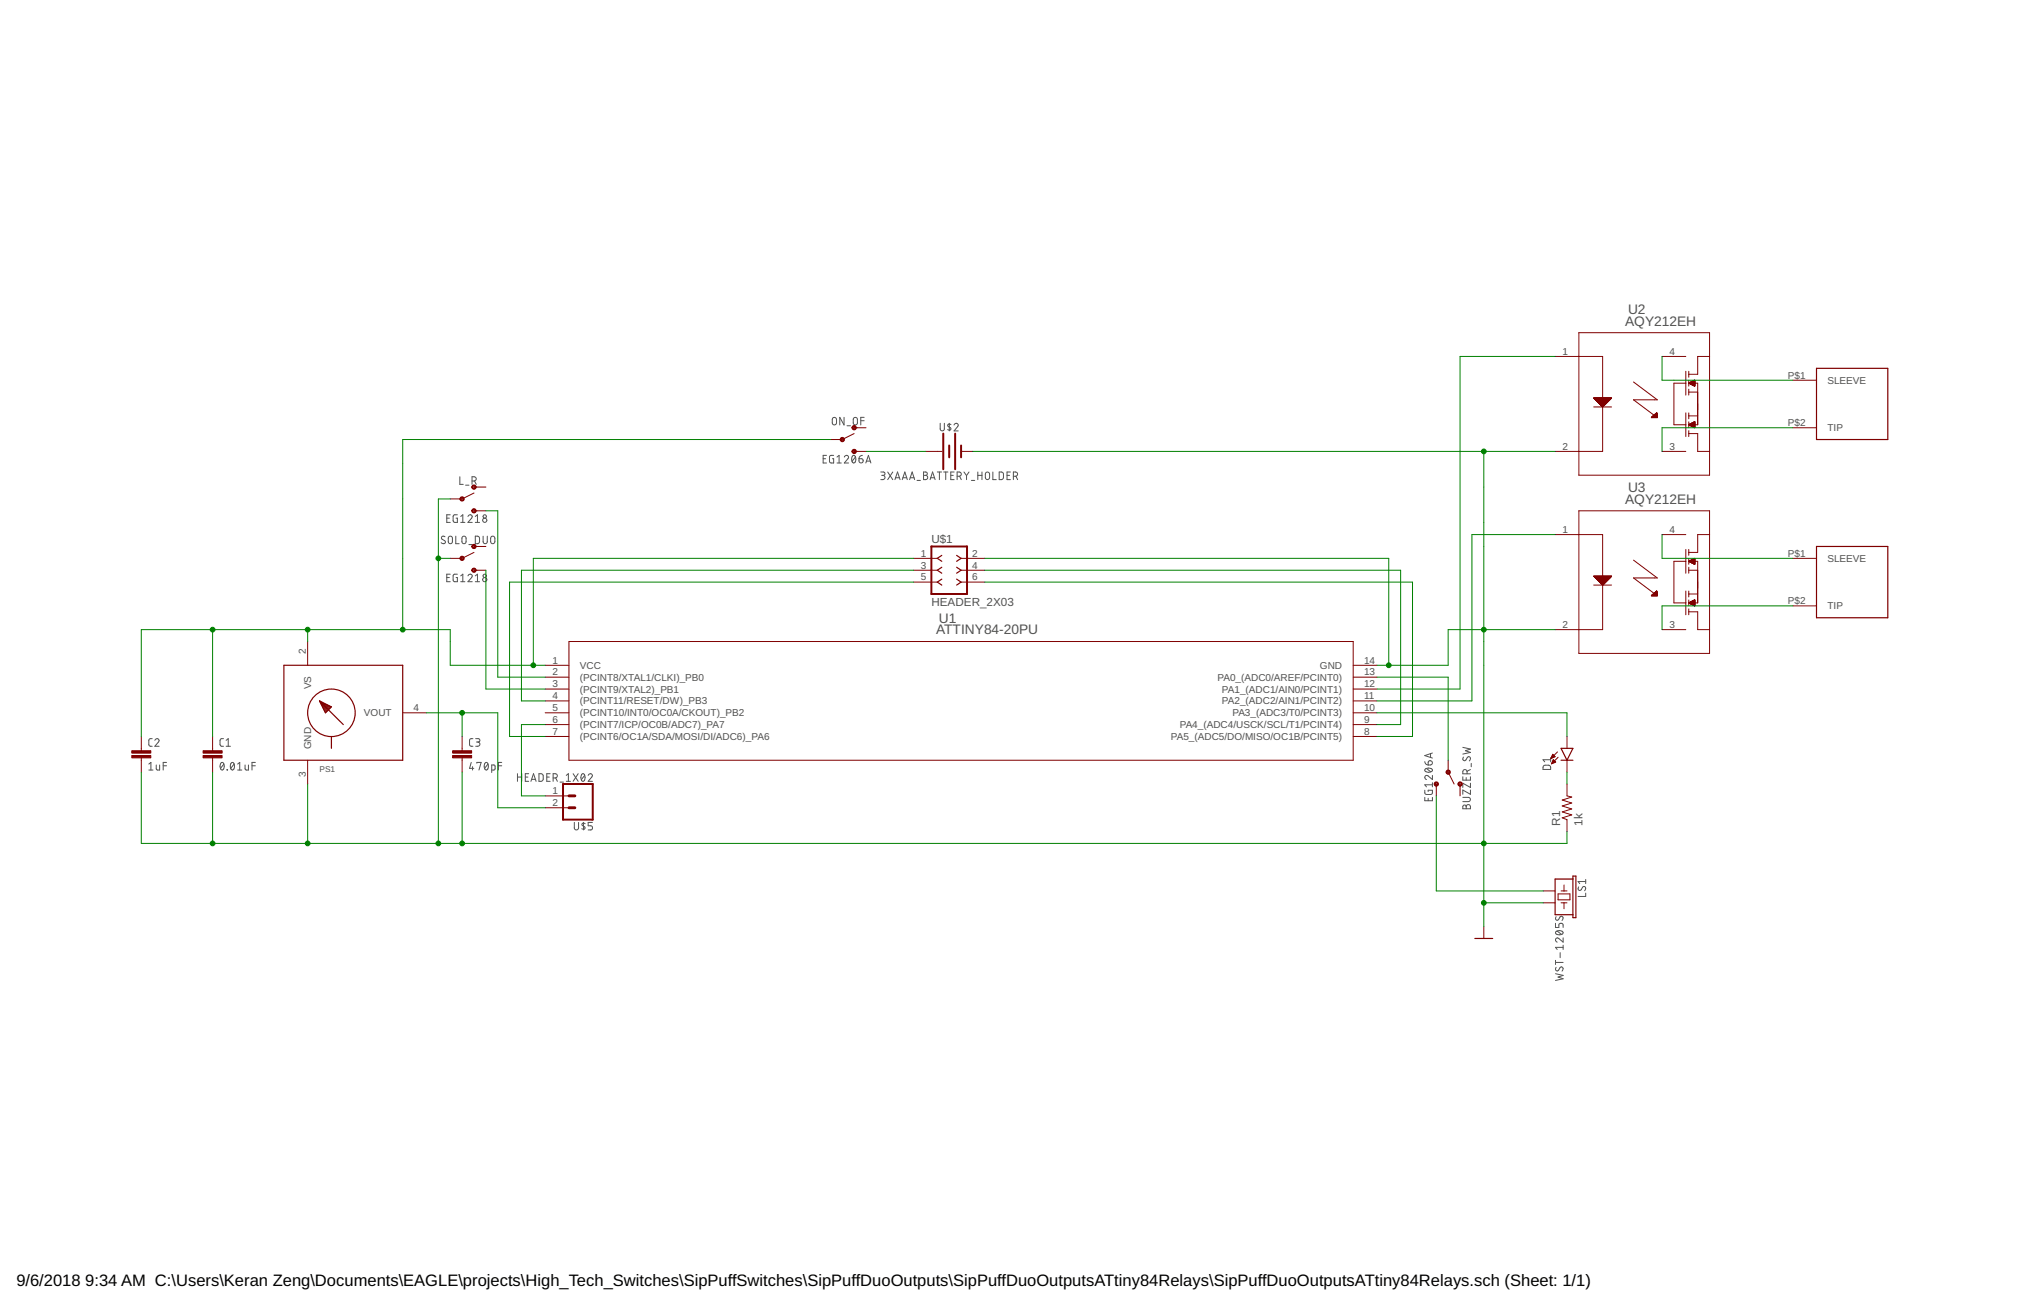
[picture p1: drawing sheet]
<svg xmlns="http://www.w3.org/2000/svg" width="432mm" height="279mm" viewBox="0 0 432 279" stroke-linecap="round" stroke-linejoin="round" font-family="sans-serif">
<g fill="none" stroke="#505050" stroke-width=".21">
<path d="M176 98.1h.5M176.7 97.3h-.7v1.7h.7M178 89.3l.4-.1 .3 .1 .1 1.1a.46 .46 0 0 1-.4 .4 .46 .46 0 0 1-.5-.4zM178.2 97.3l-.7 .1-.2 .2v1l.2 .3 .7 .1v-.9h-.3M178.9 99h.9M178.9 97.7l.5-.4v1.7M180.4 89.2v1.6l-.9-1.6v1.6M180.5 97.7a.44 .44 0 0 1 .6-.3 .44 .44 0 0 1 .2 .7l-.8 .9h.9M181.1 91h.7M182.2 97.5l.3-.2a.97 .97 0 0 1 0 1.7 1.02 1.02 0 0 1-.3-1.5zM182.5 89.3l.3-.1 .4 .1 .1 1.1a.44 .44 0 0 1-.5 .4 .44 .44 0 0 1-.4-.4zM182.9 97.7l-.8 .9"/>
<path d="M183.6 98.1h.5a.45 .45 0 0 1 .4 .5 .45 .45 0 0 1-.5 .4 .45 .45 0 0 1-.4-.5zM184 89.9h.7M184.3 97.3l-.6 .3-.1 .5M184.7 89.2h-.7v1.6M185.1 99l.5-1.7 .6 1.7M185.2 98.6h.8M201 90.5v1.2a.44 .44 0 0 0 .4 .4 .44 .44 0 0 0 .5-.4v-1.2M202.9 90.5v1.6M203.3 90.8l-.3-.1-.4 .1v.3l.7 .6-.2 .2-.5-.1M203.9 90.8a.44 .44 0 0 1 .7-.3 .44 .44 0 0 1 .1 .7l-.8 .9h.9M95.1 114.7a.41 .41 0 0 0-.6 0 .41 .41 0 0 0 0 .6l.5 .3a.41 .41 0 0 1 .1 .6 .41 .41 0 0 1-.6-.1l-.2-.1M95.5 110.8h.6"/>
<path d="M95.9 114.7l.4-.1 .3 .1 .1 1.1a.44 .44 0 0 1-.4 .4 .44 .44 0 0 1-.5-.4zM96.2 110h-.7v1.7h.7M97.4 114.6v1.6h.7M97.8 110l-.7 .1-.2 .2 .1 1.3 .8 .1v-.9h-.3M98.3 101.9v1.6h.7M98.5 111.7h.9M98.5 110.4l.4-.4v1.7M98.9 114.7l.3-.1 .3 .1 .1 1.1a.44 .44 0 0 1-.4 .4 .44 .44 0 0 1-.5-.4zM99.5 103.7h.7M100 110.4a.45 .45 0 0 1 .7-.3 .45 .45 0 0 1 .1 .7l-.8 .9h.9M100.2 116.4h.7M100.9 102.8h.4a.46 .46 0 0 0 .5-.4 .46 .46 0 0 0-.5-.5h-.4v1.6"/>
<path d="M101.4 102.8l.4 .7M101.6 114.6h.6l.3 .3v.9l-.3 .4h-.6zM101.6 111.7h.9M101.6 110.4l.5-.4v1.7M103.3 114.6v1.2a.44 .44 0 0 0 .4 .4 .44 .44 0 0 0 .5-.4v-1.2M105 114.7l.3-.1 .3 .1 .2 1.1a.46 .46 0 0 1-.5 .4 .46 .46 0 0 1-.4-.4zM188.3 100.9h.5a.36 .36 0 0 1 .4 .4 .36 .36 0 0 1-.4 .3h-.3M188.7 101.6a.46 .46 0 0 1 .5 .5 .46 .46 0 0 1-.5 .4h-.4M189.8 100.9l1 1.6M190.8 100.9l-1 1.6M191.3 102.5l.6-1.6 .5 1.6M191.5 102.1h.8"/>
<path d="M192.9 102.5l.5-1.6 .6 1.6M193 102.1h.8M194.4 102.5l.6-1.6 .5 1.6M194.6 102.1h.8M196 102.7h.7M197.4 100.9h.5a.36 .36 0 0 1 .3 .4 .36 .36 0 0 1-.3 .3 .46 .46 0 0 1 .4 .5 .46 .46 0 0 1-.4 .4h-.5zM197.4 101.6h.5M198.8 102.5l.5-1.6 .6 1.6M198.9 102.1h.9M200.4 100.9h.9M200.8 100.9v1.6M201.7 100.9h.9"/>
<path d="M202.2 100.9v1.6M203.2 101.6h.6M204 100.9h-.8v1.6h.8M204.6 101.8h.4a.46 .46 0 0 0 .5-.4 .46 .46 0 0 0-.5-.5h-.4v1.6M205.1 101.8l.4 .7M206.1 100.9l.5 .8M206.6 101.7v.8M207.1 100.9l-.5 .8M207.6 102.7h.8M209 101.6h.9M209 100.9v1.6M209.9 100.9v1.6"/>
<path d="M210.8 101l.3-.1 .3 .1 .1 1.1a.46 .46 0 0 1-.4 .4 .46 .46 0 0 1-.5-.4zM212.2 100.9v1.6h.8M213.6 100.9h.6l.3 .3v.9l-.3 .4h-.6zM215.3 101.6h.5M216 100.9h-.7v1.6h.7M216.6 101.8h.5a.46 .46 0 0 0 .4-.4 .46 .46 0 0 0-.4-.5h-.5v1.6M217.2 101.8l.3 .7M95.5 123.5h.6M96.2 122.7h-.7v1.7h.7M97.8 122.7l-.7 .1-.2 .2v1l.2 .3 .7 .1v-.9h-.3M98.5 123.1l.4-.4v1.7M98.5 124.4h.9"/>
<path d="M100 123.1a.45 .45 0 0 1 .7-.3 .45 .45 0 0 1 .1 .7l-.8 .9h.9M101.6 123.1l.5-.4v1.7M101.6 124.4h.9M32.5 157.9h-.5l-.2 .4v1l.2 .2h.5M33.1 158.3a.44 .44 0 0 1 .6-.4 .44 .44 0 0 1 .2 .7l-.8 .9h.9M47.8 157.9h-.5l-.3 .4 .1 1.1 .7 .1M48.3 159.5h1M48.3 158.3l.5-.4v1.6M101.1 157.9h-.5l-.2 .4v1l.3 .2h.4M101.7 157.9h.5a.36 .36 0 0 1 .4 .4 .36 .36 0 0 1-.4 .3h-.3M102.1 158.6a.46 .46 0 0 1 .5 .5 .46 .46 0 0 1-.5 .4h-.4M312.7 159.8l1.6 .3-1.1 .4 1.1 .3-1.6 .4"/>
<path d="M31.8 164.6h.9M31.8 163.3l.5-.3v1.6M33.4 163.5v.9l.3 .2h.4v-1.1M34.9 163.7h.7M35.6 163h-.7v1.6M47.2 163.1l.3-.1a.97 .97 0 0 1 0 1.6 1.02 1.02 0 0 1-.3-1.5zM47.9 163.3l-.8 1M48.5 164.5l.1 .1zM49.4 163.1l.3-.1a.97 .97 0 0 1 0 1.6 1 1 0 0 1-.3-1.5zM50 163.3l-.7 1M50.8 164.6h.9M50.8 163.3l.4-.3v1.6"/>
<path d="M52.4 163.5v.9l.3 .2h.4v-1.1M53.9 163.7h.7M54.6 163h-.7v1.6M100.7 163l-.3 1.3h.9M101 163.9v.7M101.9 163.2v-.2h.9l-.4 1.6M103.7 163.1l.2-.1a.97 .97 0 0 1 0 1.6 1 1 0 0 1-.2-1.5zM104.3 163.3l-.7 1M105.1 164.6h.6l.1-.2-.1-.8-.6-.1v1.6M106.5 163.7h.8M107.3 163h-.8v1.6M110.6 165.4v1.6"/>
<path d="M110.6 166.1h.9M111.5 165.4v1.6M112.3 166.1h.5M113 165.4h-.7v1.6h.7M113.5 167l.5-1.6 .6 1.6M113.6 166.6h.8M115.2 165.4h.6l.3 .3v.9l-.3 .4h-.6zM116.9 166.1h.5M117.6 165.4h-.7v1.6h.7M118.2 166.3h.5a.46 .46 0 0 0 .4-.4 .46 .46 0 0 0-.4-.5h-.5v1.6M118.8 166.3l.3 .7M119.7 167.2h.8"/>
<path d="M121.1 167h.8M121.1 165.8l.4-.4v1.6M122.5 165.4l1.1 1.6M122.8 175.8v1.2a.46 .46 0 0 0 .4 .4 .46 .46 0 0 0 .5-.4v-1.2M123.6 165.4l-1.1 1.6M124.4 165.5l.2-.1a.97 .97 0 0 1 0 1.6 1.02 1.02 0 0 1-.2-1.5zM124.7 175.8v1.6M125 165.8l-.7 .9M125.1 176.1l-.5-.1-.2 .1 .1 .4 .6 .5-.2 .2h-.5M125.7 165.8a.44 .44 0 0 1 .7-.4 .44 .44 0 0 1 .1 .7l-.8 .9h.9M126.6 175.8h-.9v.7h.6a.45 .45 0 0 1 .3 .5 .45 .45 0 0 1-.3 .4h-.6M304.6 168.9v.7l.2 .2h1l.4-.2v-.7h-.9v.3"/>
<path d="M304.6 162.8l.1 .4 .6 .3M304.6 170.5v.7h1.6v-.7M304.7 164.4a1.04 1.04 0 0 1 1.5 .2 .95 .95 0 0 1-1.6 0zM304.9 164.3l.9 .7M305.3 170.6v.6M305.4 162.7a.47 .47 0 0 1 .7 .2 .47 .47 0 0 1-.3 .6h-.5zM305.8 161.1v.8M306.2 165.8v.8l-.9-.7a.44 .44 0 0 0-.7 .1 .44 .44 0 0 0 .3 .6M306.2 167.3v.9M306.2 167.8h-1.6l.3 .4M306.2 161l-1.6 .5 1.6 .6M312.7 170.5h1.2a.46 .46 0 0 1 .4 .4 .46 .46 0 0 1-.4 .5h-1.2"/>
<path d="M312.7 166.1v.7h1.6v-.7M312.8 172.2l.4-.1 .2 .3a.46 .46 0 0 1 .5-.4 .46 .46 0 0 1 .4 .4v.5h-1.6zM312.8 161.8l-.1 .6 .4 .2 .2-.1 .3-.6a.4 .4 0 0 1 .7 0 .4 .4 0 0 1-.1 .6l-.1 .2M313.4 166.2v.6M313.4 172.4v.5M313.6 165.4v-.4a.46 .46 0 0 0-.4-.5 .46 .46 0 0 0-.5 .5v.4h1.6M314.3 167.4v.9l-1.6-.9v.9M314.3 168.9v.9l-1.6-.9v.9M314.3 164.5l-.7 .4M314.5 163.2v.7M330 163.7l1.2-.1 .2 .3 .1 .6h-1.7zM331.5 162v.9"/>
<path d="M331.5 162.4h-1.7l.4 .5M332.5 197.4v.9h.7v-.6a.46 .46 0 0 1 .5-.3 .46 .46 0 0 1 .4 .3v.6M332.6 199.1a1.02 1.02 0 0 1 1.5 .3 .97 .97 0 0 1-1.6 0zM332.6 196l-.1 .5 .4 .2 .2-.1 .4-.6a.37 .37 0 0 1 .5-.1 .37 .37 0 0 1 .1 .5l-.2 .4M332.9 199l.9 .7M337.5 189.6l-.1 .2a.38 .38 0 0 0 .1 .5 .38 .38 0 0 0 .5-.1l.3-.5a.41 .41 0 0 1 .6-.1 .41 .41 0 0 1 0 .6l-.2 .2M339 190.9v.7h-1.7M339 188v.9M339 188.4h-1.7l.4 .5M332.5 208.2l1.6 .3-1 .4 1 .3-1.6 .4M332.5 205.7h1.6M332.5 205.3v.9"/>
<path d="M332.6 206.8l-.1 .2a.37 .37 0 0 0 .2 .5 .37 .37 0 0 0 .5-.1l.3-.5a.37 .37 0 0 1 .5-.1 .37 .37 0 0 1 .1 .5l-.2 .3M333.5 203.6v1.1M334.1 200.5v.9l-.9-.8a.44 .44 0 0 0-.7 .2 .44 .44 0 0 0 .4 .6M334.1 202.5h-1.6l.4 .5M334.1 202.1v.9"/>
<circle cx="103.6" cy="110.4" r=".36"/>
<circle cx="103.6" cy="111.2" r=".45"/>
<circle cx="103.6" cy="123.1" r=".36"/>
<circle cx="103.6" cy="123.9" r=".46"/>
</g>
<g fill="none" stroke="#800000" stroke-width=".25">
<path d="M388.3 78.7h15.2v15.3h-15.2zM201.3 118.7l-.9 .7 .9 .6M204.5 118.7l.9 .7-.9 .6M388.3 116.8h15.2v15.3h-15.2zM201.3 121.3l-.9 .6 .9 .6M201.3 123.8l-.9 .6 .9 .7M204.5 121.3l.9 .6-.9 .6M204.5 123.8l.9 .6-.9 .7M60.7 142.2h25.4v20.3h-25.4zM68.3 149.8l5.1 5.1M68.3 149.8l2.5 1.3-1.2 1.3zM68.4 150h.2"/>
<path d="M68.5 150.2h.5M68.6 150.4h.8M68.7 150.6h1.2M68.8 150.9h1.5M68.9 151.1h1.9M69 151.3h1.7M69.1 151.5h1.3M69.3 151.7h.9M69.4 152h.6M69.5 152.2h.3M70.8 157.4v2.6M333.7 160h2.5l-1.2 2.5z"/>
<path d="M333.7 162.5h2.5M336.2 187.9h-3.8v7.6h3.8M336.2 187.3h.7v8.9h-.7zM315.3 200.6h3.8"/>
<circle cx="70.8" cy="152.4" r="5.1"/>
</g>
<g fill="none" stroke="#800000" stroke-width=".21">
<path d="M332.4 76.2h10.2v20.3h-10.2M337.5 71.1h27.9v30.5h-27.9zM355.3 76.2h5.1M360.4 79.4v5.1M361 79.4v1.2M365.4 76.2h-2.5v3.8h-1.9M182.6 96.5h2.5M182.6 92.7l-2.6 1.3h-2.5M182.6 91.4h2.5M197.8 96.5h3.6M205.4 96.5h2.6M340.7 87h3.8"/>
<path d="M340.7 85.1h3.8l-1.9 1.9zM340.7 85.1h3.8M340.8 85.2h3.6M340.9 85.3h3.4M341 85.4h3.1M341.1 85.5h3M341.1 85.5h2.9M341.2 85.6h2.8M341.4 85.7h2.4M341.4 85.8h2.4M341.5 85.9h2.2M341.6 86h2"/>
<path d="M341.7 86.1h1.8M341.8 86.2h1.6M341.8 86.2h1.5M341.9 86.3h1.4M342.1 86.4h1M342.1 86.5h1M342.1 86.6h.9M342.2 86.6h.8M342.4 86.8h.4M342.5 86.9h.2M342.5 86.9h.1M342.9 86.7h-.6"/>
<path d="M343.2 86.4h-1.2M343.2 86.3l-1.3 .1M343.5 86.1h-1.8M343.6 86h-2M343.9 85.7h-2.6M343.9 85.6l-2.7 .1M344.2 85.4h-3.2M344.3 85.3h-3.4M349.2 81.7l5.1 3.8h-5.1l4.6 3.4M353 89.3l1.1-1 .2 1zM353 89.2h1.3M353.1 89.2h1.2"/>
<path d="M353.2 89.1h1M353.3 89h.9M353.4 88.9h.8M353.5 88.8h.7M353.6 88.7h.6M353.7 88.7h.5M353.7 88.6h.5M353.8 88.6h.4M353.8 88.5h.4M353.9 88.5h.3M353.9 88.4h.3M354 88.3h.2"/>
<path d="M354.1 88.3h.1M355.3 96.5h5.1M360.4 81.9h-2.6v8.9h2.6M360.4 88.3v5M361 92.7h1.9v3.8h2.5M361 81.9h1.9v8.9h-1.9M361 81.3v1.2M361 83.2v1.3M361 88.3v1.2M361 90.2v1.2M361 92.1v1.2M361 83.8h1.9"/>
<path d="M361 88.9h1.9M361 90.8l1.3 .6M361 81.9h1.3M361 90.8h1.3M361.1 90.8h1.2M361.1 82h1.2M361.1 81.8h1.2M361.2 90.7h1.1M361.2 90.9h1.1M361.2 82h1.1M361.2 81.8h1.1M361.3 90.9h1"/>
<path d="M361.3 90.7h1M361.3 82.1h1M361.4 81.7h.9M361.4 91h.9M361.4 90.6h.9M361.4 82.1h.9M361.5 91h.8M361.5 90.6h.8M361.5 82.2h.8M361.6 81.6h.7M361.6 91.1h.7M361.6 90.5h.7"/>
<path d="M361.6 82.2h.7M361.7 81.6h.6M361.7 90.4h.6M361.7 91.1h.6M361.7 82.3h.6M361.8 81.5h.5M361.8 90.4h.5M361.8 91.2h.5M361.9 82.3h.4M361.9 81.4h.4M361.9 90.3h.4M361.9 82.4h.4"/>
<path d="M361.9 91.3h.4M362 81.4h.3M362 91.3h.3M362 90.3h.3M362.1 82.4h.2M362.1 81.3h.2M362.1 82.5h.2M362.1 91.4h.2M362.2 81.3h.1M362.2 91.4h.1M362.2 90.2h.1M362.3 81.3v1.2l-1.3-.6"/>
<path d="M362.3 90.2v1.2M362.3 81.3l-1.3 .6M362.3 81.3h.1M362.3 90.2l-1.3 .6M362.3 90.2h-.2M383.2 91.4h5.1M383.2 81.3h5.1M101.3 118.1l-2.5 1.3h-2.6M101.3 105.4l-2.5 1.3h-2.6M101.3 109.2h2.6M101.3 104.1h2.6M101.3 116.8h2.6"/>
<path d="M195.3 119.4h5.1M205.4 119.4h5.1M332.4 114.3h10.2v20.3h-10.2M337.5 109.2h27.9v30.5h-27.9zM349.2 119.7l5.1 3.8h-5.1l4.6 3.5M355.3 114.3h5.1M360.4 120h-2.6v8.9h2.6M360.4 117.5v5M361 120h1.9v8.9h-1.9M361 117.5v1.2M361 119.4v1.2M361 120l1.3-.6v1.2"/>
<path d="M361 120l1.3 .6M361.1 119.9h1.2M361.2 119.9h1.1M361.3 119.8h1M361.4 119.8h.9M361.5 119.7h.8M361.6 119.7h.7M361.8 119.6h.5M362 119.5h.3M362.1 119.5h.2M362.2 119.4h.1M365.4 114.3h-2.5v3.8h-1.9"/>
<path d="M383.2 119.4h5.1M65.8 137.1v5.1M101.3 121.9h2.6M121.6 137.1h167.7v25.4h-167.7zM195.3 121.9h5.1M195.3 124.4h5.1M205.4 121.9h5.1M205.4 124.4h5.1M340.7 125.1h3.8M340.7 123.2h3.8M340.8 123.3h3.6M340.8 123.3h3.5"/>
<path d="M340.9 123.4h3.4M340.9 123.4h3.3M341 123.5h3.2M341 123.5h3.1M341.1 123.6h3M341.2 123.7h2.8M341.3 123.8h2.6M341.4 123.9h2.4M341.5 124h2.2M341.5 124h2.1M341.6 124.1h2M341.6 124.1h1.9"/>
<path d="M341.7 124.2h1.8M341.8 124.3h1.6M341.8 124.3h1.5M341.9 124.4h1.4M341.9 124.4h1.3M342 124.5h1.2M342.1 124.5h1M342.1 124.6h1M342.2 124.7h.8M342.2 124.7h.7M342.3 124.8h.6M342.3 124.8h.5"/>
<path d="M342.4 124.9h.4M342.5 125h.2M342.6 125.1l1.9-1.9h-3.8l1.9 1.9M353 127.4l1.1-1.1 .2 1.1zM353 127.3h1.3M353.1 127.2h1.2M353.2 127.2h1M353.2 127.1h1M353.3 127.1h.9M353.3 127h.9M353.4 127h.8M353.5 126.9h.7"/>
<path d="M353.6 126.8h.6M353.7 126.8h.5M353.7 126.7h.5M353.8 126.7h.4M353.8 126.6h.4M353.9 126.5h.3M354 126.4h.2M354.1 126.3v.1M355.3 134.6h5.1M360.4 126.3v5.1M361 121.9h1.9M361 130.8h1.9v3.8h2.5"/>
<path d="M361 121.3v1.2M361 126.3v1.3M361 128.2v1.3M361 130.2v1.2M361 127h1.9M361 128.9l1.3 .6M361 120h1.3M361 128.9h1.3M361.1 128.9h1.2M361.1 120.1h1.2M361.1 128.8h1.2M361.2 129h1.1"/>
<path d="M361.2 128.8h1.1M361.3 120.1h1M361.3 120.2h1M361.3 129.1h1M361.4 128.7h.9M361.4 120.2h.9M361.4 129.1h.9M361.5 128.7h.8M361.5 120.3h.8M361.6 129.2h.7M361.6 128.6h.7M361.7 120.3h.6"/>
<path d="M361.7 128.5h.6M361.8 129.3h.5M361.8 120.4h.5M361.8 128.5h.5M361.9 128.4h.4M361.9 120.4h.4M362 129.4h.3M362 128.4h.3M362 120.5h.3M362.1 129.4h.2M362.1 120.5h.2M362.1 128.3h.2"/>
<path d="M362.2 129.5h.1M362.2 120.6h.1M362.2 128.3h.1M362.3 128.2v1.3M362.3 120.6h.1M362.3 128.2l-1.3 .7M362.3 129.5h.1M383.2 129.5h5.1M30.2 157.4v3.1M45.4 157.4v3.1M86.1 152.4h5.1M98.8 157.4v3.1"/>
<path d="M116.5 152.4h5.1M116.5 142.2h5.1M116.5 144.8h5.1M116.5 147.3h5.1M116.5 149.8h5.1M116.5 154.9h5.1M116.5 157.4h5.1M289.3 152.4h5M289.3 142.2h5M289.3 144.8h5M289.3 147.3h5M289.3 149.8h5"/>
<path d="M289.3 154.9h5M289.3 157.4h5M335 157.4v2.6M30.2 162v3.1M45.4 162v3.1M65.8 162.5v5.1M98.8 162v3.1M116.5 170.1h5.1M116.5 172.7h5.1M307 167.6v2.5M309.6 162.5v2.6l1.2 2.5M312.1 167.6v2.5"/>
<path d="M331.6 162.1h.1M331.6 162h.3M331.7 161.9h.5M331.7 163.2h.2M331.7 161.7h.7M331.8 161.6h.5M331.8 163.1h.4M331.8 162.9h.7M331.8 161.5h.3M331.9 161.4h.1M331.9 162.8h.6M331.9 161.2l.5 .6-.9 .3z"/>
<path d="M331.9 162.7h.4M332 162.6h.2M332 162.5h.1M332 162.4l.5 .5-.8 .4zM332.9 160.7l-1.4 1.4M333.1 161.9l-1.4 1.4M335 162.5v2.6M335 167.6v2.5l1 .3-2.1 .6 2.1 .7-2.1 .6 2.1 .6-2.1 .7 2.1 .6-2.1 .6 1.1 .4v2.6M317.2 198.1v2.5M329.9 190.5h2.5M329.9 193h2.5M333.1 191.1h2.5v1.3h-2.5z"/>
<path d="M333.7 190.5h1.3M333.7 193h1.3M334.3 189.2v1.3M334.3 193v1.3"/>
</g>
<g fill="#800000" stroke="#800000" stroke-width=".21">
<path d="M43.4 161.5h4.1v.5h-4.1z"/>
<path d="M43.4 160.5h4.1v.5h-4.1z"/>
<path d="M28.2 161.5h4v.5h-4z"/>
<path d="M28.2 160.5h4v.5h-4z"/>
<path d="M96.8 161.5h4v.5h-4z"/>
<path d="M96.8 160.5h4v.5h-4z"/>
</g>
<path d="M201.6 92.7v7.6M202.9 95.2v2.6M204.2 92.7v7.6M205.4 95.2v2.6M199.1 116.8h7.6v10.2h-7.6zM120.4 167.6h6.3v7.6h-6.3z" fill="none" stroke="#800000" stroke-width=".42"/>
<g fill="#800000" stroke="#800000" stroke-width=".21">
<path d="M101 103.8a.46 .46 0 0 1 .7 .1 .46 .46 0 0 1-.3 .7 .46 .46 0 0 1-.5-.5h.1a.26 .26 0 0 1 .4-.2 .26 .26 0 0 1 .1 .4 .26 .26 0 0 1-.4-.1l-.2-.1z" fill-rule="evenodd"/>
<path d="M101 108.8a.46 .46 0 0 1 .7 .2 .46 .46 0 0 1-.3 .6 .46 .46 0 0 1-.5-.4h.1a.26 .26 0 0 1 .4-.3 .26 .26 0 0 1 .1 .4 .26 .26 0 0 1-.4 0l-.2-.1z" fill-rule="evenodd"/>
<path d="M98.5 106.3a.46 .46 0 0 1 .7 .2 .46 .46 0 0 1-.3 .6 .46 .46 0 0 1-.6-.4h.2a.26 .26 0 0 1 .3-.3 .26 .26 0 0 1 .2 .4 .26 .26 0 0 1-.4 0l-.3-.1z" fill-rule="evenodd"/>
<path d="M101 116.5a.46 .46 0 0 1 .7 .1 .46 .46 0 0 1-.3 .7 .46 .46 0 0 1-.5-.5h.1a.26 .26 0 0 1 .4-.3 .26 .26 0 0 1 .1 .4 .26 .26 0 0 1-.4 0l-.2-.1z" fill-rule="evenodd"/>
<path d="M101 121.5a.46 .46 0 0 1 .7 .2 .46 .46 0 0 1-.3 .6 .46 .46 0 0 1-.5-.4h.1a.26 .26 0 0 1 .4-.3 .26 .26 0 0 1 .1 .4 .26 .26 0 0 1-.4 0l-.2-.1z" fill-rule="evenodd"/>
<path d="M98.5 119a.46 .46 0 0 1 .7 .2 .46 .46 0 0 1-.3 .6 .46 .46 0 0 1-.6-.4h.2a.26 .26 0 0 1 .3-.3 .26 .26 0 0 1 .2 .4 .26 .26 0 0 1-.4 0l-.3-.1z" fill-rule="evenodd"/>
<path d="M182.3 91.1a.47 .47 0 0 1 .7 .1 .47 .47 0 0 1-.3 .7 .47 .47 0 0 1-.6-.5h.2a.26 .26 0 0 1 .4-.2 .26 .26 0 0 1 .1 .4 .26 .26 0 0 1-.4-.1l-.3-.1z" fill-rule="evenodd"/>
<path d="M182.3 96.1a.47 .47 0 0 1 .7 .2 .47 .47 0 0 1-.3 .7 .47 .47 0 0 1-.6-.5h.2a.26 .26 0 0 1 .4-.2 .26 .26 0 0 1 .1 .4 .26 .26 0 0 1-.4-.1l-.3-.1z" fill-rule="evenodd"/>
<path d="M179.8 93.6a.47 .47 0 0 1 .7 .2 .47 .47 0 0 1-.4 .6 .47 .47 0 0 1-.5-.4h.2a.26 .26 0 0 1 .4-.3 .26 .26 0 0 1 0 .5 .26 .26 0 0 1-.4-.1l-.2-.1z" fill-rule="evenodd"/>
<path d="M311.8 167.2a.46 .46 0 0 1 .7 .2 .46 .46 0 0 1-.3 .6 .46 .46 0 0 1-.5-.4h.1a.26 .26 0 0 1 .4-.2 .26 .26 0 0 1 .1 .4 .26 .26 0 0 1-.4-.1l-.2-.1z" fill-rule="evenodd"/>
<path d="M306.7 167.2a.46 .46 0 0 1 .8 .2 .46 .46 0 0 1-.4 .6 .46 .46 0 0 1-.5-.4h.2a.26 .26 0 0 1 .3-.2 .26 .26 0 0 1 .1 .4 .26 .26 0 0 1-.4-.1l-.2-.1z" fill-rule="evenodd"/>
<path d="M309.3 164.7a.46 .46 0 0 1 .7 .2 .46 .46 0 0 1-.3 .6 .46 .46 0 0 1-.6-.4h.2a.26 .26 0 0 1 .4-.3 .26 .26 0 0 1 0 .5 .26 .26 0 0 1-.4-.1l-.2-.1z" fill-rule="evenodd"/>
</g>
<path d="M121.6 172.7h1.3M121.6 170.1h1.3" fill="none" stroke="#800000" stroke-width=".61"/>
<g fill="none" stroke="#008000" stroke-width=".21">
<path d="M332.4 76.2h-20.3v71.1h-17.8M355.3 76.2v5.1h27.9M177.5 94h-91.4v40.6M185.1 96.5h12.7M208 96.5h124.4M317.2 96.5v101.6M383.2 91.4h-27.9v5.1M93.7 119.4h2.5M96.2 106.7h-2.5v73.6M103.9 109.2h2.5v35.6h10.1M195.3 119.4h-81.3v22.8M210.5 119.4h86.4v22.8"/>
<path d="M332.4 114.3h-17.8v35.5h-20.3M355.3 114.3v5.1h27.9M45.4 134.6v22.8M65.8 134.6v2.5M103.9 121.9v25.4h12.6M195.3 121.9h-83.8v27.9h5M195.3 124.4h-86.4v33h7.6M210.5 121.9h88.9v33h-5.1M210.5 124.4h91.4v33h-7.6M332.4 134.6h-22.8v7.6h-15.3M383.2 129.5h-27.9v5.1M91.2 152.4h15.2v20.3h10.1"/>
<path d="M98.8 152.4v5M116.5 142.2h-20.3v-7.6h-66v22.8M116.5 154.9h-5v15.2h5M294.3 152.4h40.7v5M294.3 144.8h15.3v17.7M30.2 165.1v15.2h304.8v-2.5M45.4 165.1v15.2M65.8 167.6v12.7M98.8 165.1v15.2M307 170.1v20.4h22.9M335 165.1v2.5M317.2 193h12.7"/>
</g>
<g fill="#008000" stroke="#008000" stroke-width=".21">
<circle cx="98.8" cy="152.4" r=".51"/>
<circle cx="45.4" cy="134.6" r=".51"/>
<circle cx="65.8" cy="134.6" r=".51"/>
<circle cx="86.1" cy="134.6" r=".51"/>
<circle cx="114" cy="142.2" r=".51"/>
<circle cx="317.2" cy="134.6" r=".51"/>
<circle cx="296.9" cy="142.2" r=".51"/>
<circle cx="317.2" cy="180.3" r=".51"/>
<circle cx="98.8" cy="180.3" r=".51"/>
<circle cx="65.8" cy="180.3" r=".51"/>
<circle cx="45.4" cy="180.3" r=".51"/>
<circle cx="317.2" cy="193" r=".51"/>
<circle cx="317.2" cy="96.5" r=".51"/>
<circle cx="93.7" cy="180.3" r=".51"/>
<circle cx="93.7" cy="119.4" r=".51"/>
</g>
<g font-size="3.5">
<text x="3.5" y="274.9">9/6/2018</text>
<text x="18.2" y="274.9">9:34 AM C:\Users\Keran Zeng\Documents\EAGLE\projects\High_Tech_Switches\SipPuffSwitches\SipPuffDuoOutputs\SipPuffDuoOutputsATtiny84Relays\SipPuffDuoOutputsATtiny84Relays.sch (Sheet: 1/1)</text>
</g>
<g font-size="2.9" fill="#505050">
<text x="347.4" y="69.6">AQY212EH</text>
<text x="348" y="67.1">U2</text>
<text x="347.4" y="107.7">AQY212EH</text>
<text x="348" y="105.2">U3</text>
<text x="200.1" y="135.6">ATTINY84-20PU</text>
<text x="200.7" y="133.1">U1</text>
</g>
<g font-size="2.5" fill="#505050">
<text x="199.1" y="116.1">U$1</text>
<text x="199.1" y="129.5">HEADER_2X03</text>
<text x="333.5" y="176.5" transform="rotate(-90 333.5 176.5)">R1</text>
<text x="338.3" y="176.5" transform="rotate(-90 338.3 176.5)">1k</text>
</g>
<g font-size="2.1" fill="#505050">
<text x="334" y="75.8">1</text>
<text x="356.8" y="75.8">4</text>
<text x="382.2" y="80.9">P$1</text>
<text x="390.6" y="82">SLEEVE</text>
<text x="382.2" y="91.1">P$2</text>
<text x="390.6" y="92.2">TIP</text>
<text x="334" y="96.2">2</text>
<text x="356.8" y="96.2">3</text>
<text x="334" y="113.9">1</text>
<text x="356.8" y="113.9">4</text>
<text x="196.8" y="119">1</text>
<text x="207.8" y="119">2</text>
<text x="382.2" y="119">P$1</text>
<text x="196.8" y="121.5">3</text>
<text x="196.8" y="124.1">5</text>
<text x="207.8" y="121.5">4</text>
<text x="207.8" y="124.1">6</text>
<text x="390.6" y="120.1">SLEEVE</text>
<text x="382.2" y="129.2">P$2</text>
<text x="390.6" y="130.3">TIP</text>
<text x="334" y="134.2">2</text>
<text x="356.8" y="134.2">3</text>
<text x="65.4" y="139.9" transform="rotate(-90 65.4 139.9)">2</text>
<text x="118.1" y="141.9">1</text>
<text x="124" y="143">VCC</text>
<text x="282.2" y="143">GND</text>
<text x="291.6" y="141.9">14</text>
<text x="66.5" y="147.4" transform="rotate(-90 66.5 147.4)">VS</text>
<text x="118.1" y="144.4">2</text>
<text x="118.1" y="146.9">3</text>
<text x="118.1" y="149.5">4</text>
<text x="124" y="145.5">(PCINT8/XTAL1/CLKI)_PB0</text>
<text x="124" y="148.1">(PCINT9/XTAL2)_PB1</text>
<text x="260.2" y="145.5">PA0_(ADC0/AREF/PCINT0)</text>
<text x="261.2" y="148.1">PA1_(ADC1/AIN0/PCINT1)</text>
<text x="291.6" y="149.5">11</text>
<text x="291.6" y="146.9">12</text>
<text x="291.6" y="144.4">13</text>
<text x="77.8" y="153.1">VOUT</text>
<text x="88.4" y="152">4</text>
<text x="118.1" y="152">5</text>
<text x="118.1" y="154.6">6</text>
<text x="124" y="150.6">(PCINT11/RESET/DW)_PB3</text>
<text x="124" y="153.1">(PCINT10/INT0/OC0A/CKOUT)_PB2</text>
<text x="124" y="155.7">(PCINT7/ICP/OC0B/ADC7)_PA7</text>
<text x="252.2" y="155.7">PA4_(ADC4/USCK/SCL/T1/PCINT4)</text>
<text x="261.2" y="150.6">PA2_(ADC2/AIN1/PCINT2)</text>
<text x="263.4" y="153.1">PA3_(ADC3/T0/PCINT3)</text>
<text x="291.6" y="154.6">9</text>
<text x="291.6" y="152">10</text>
<text x="66.5" y="160.2" transform="rotate(-90 66.5 160.2)">GND</text>
<text x="118.1" y="157.1">7</text>
<text x="124" y="158.2">(PCINT6/OC1A/SDA/MOSI/DI/ADC6)_PA6</text>
<text x="250.3" y="158.2">PA5_(ADC5/DO/MISO/OC1B/PCINT5)</text>
<text x="291.6" y="157.1">8</text>
<text x="65.4" y="166" transform="rotate(-90 65.4 166)">3</text>
<text x="118.1" y="169.8">1</text>
<text x="118.1" y="172.3">2</text>
</g>
<text font-size="1.8" fill="#505050" x="68.3" y="165.1">PS1</text>
</svg>
